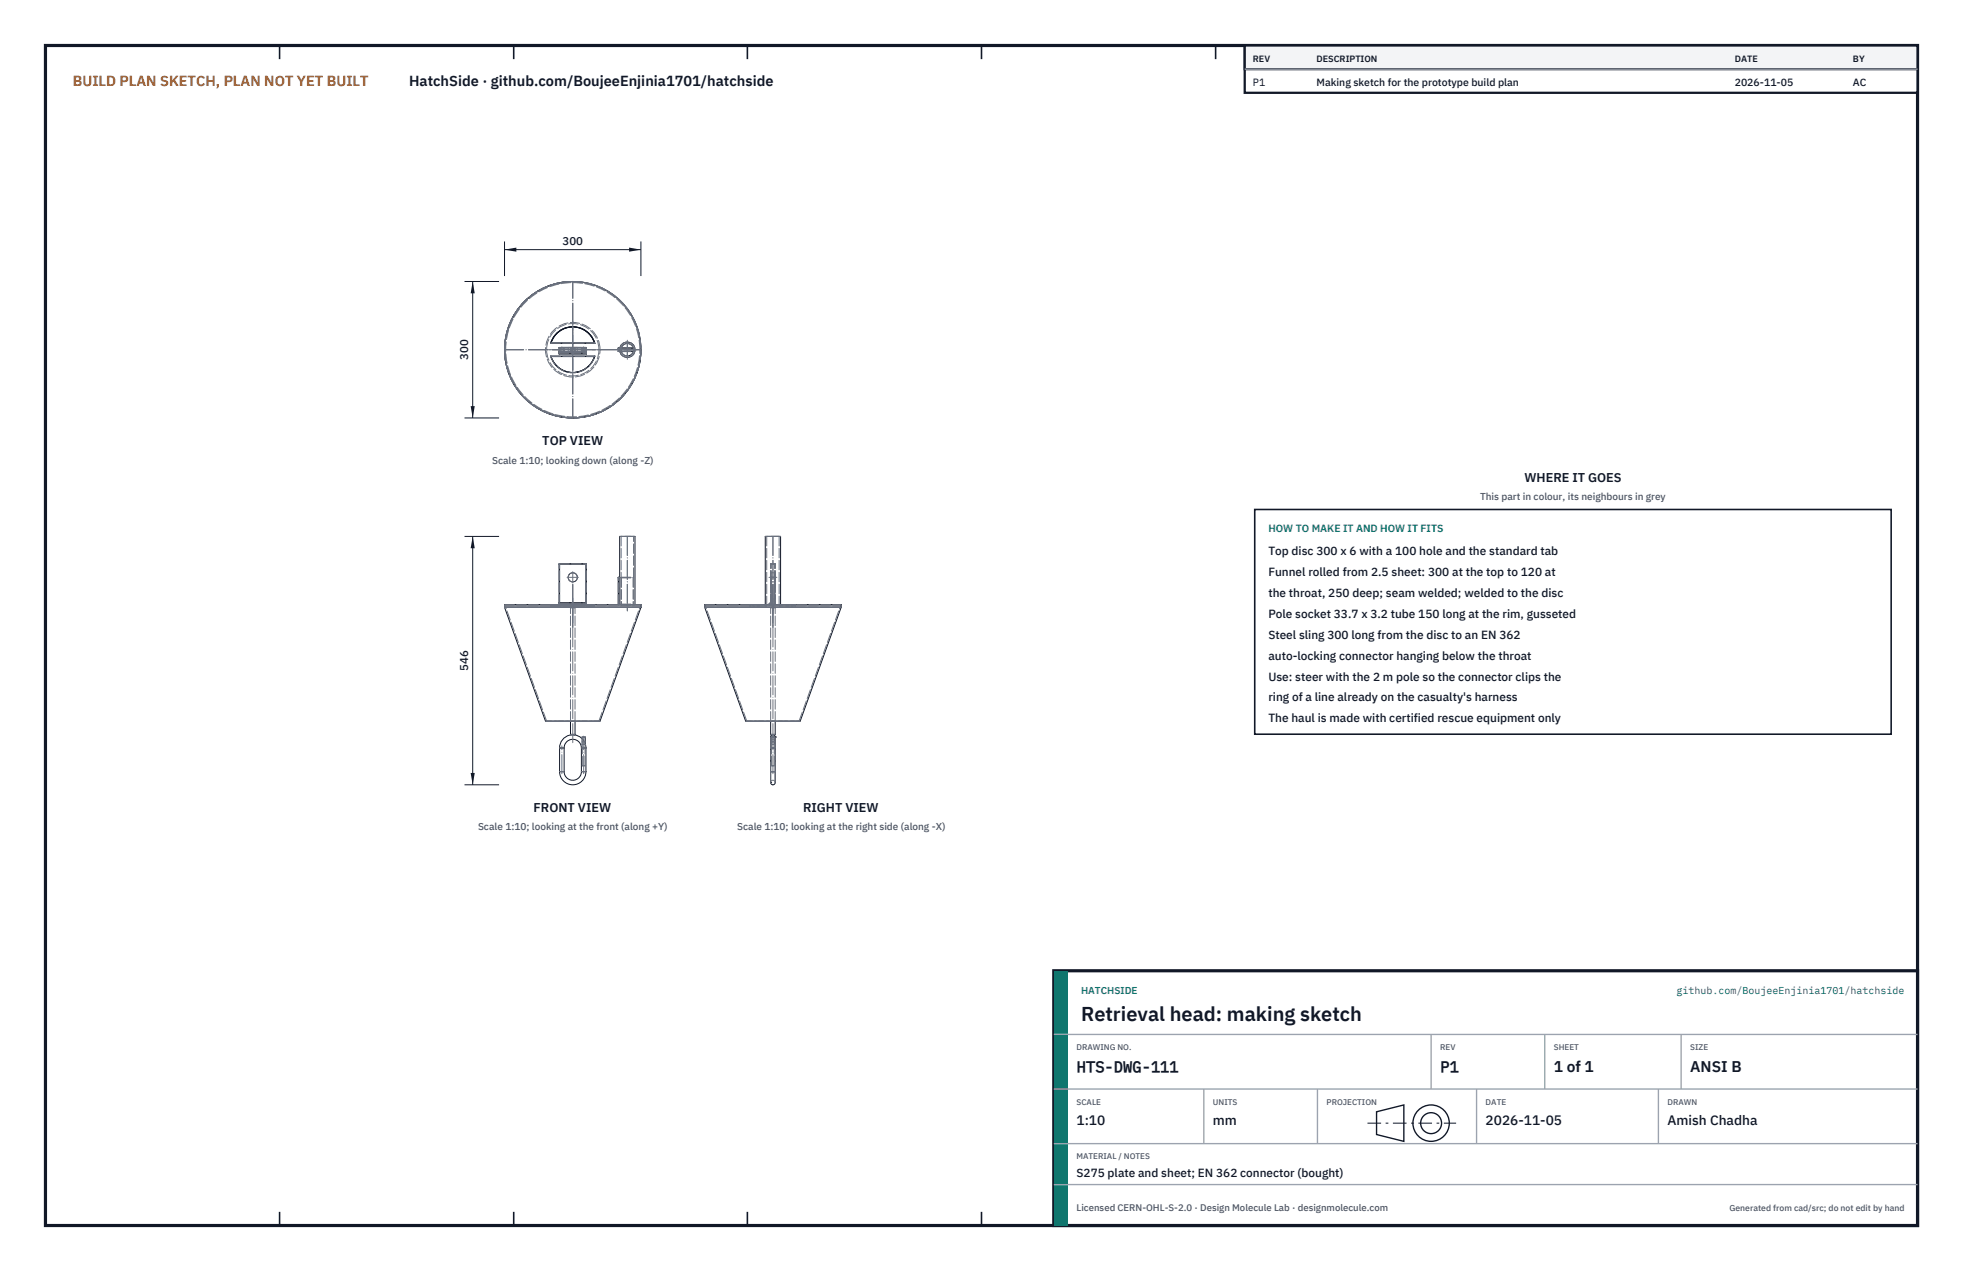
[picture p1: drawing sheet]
<svg xmlns="http://www.w3.org/2000/svg" width="432mm" height="279mm" viewBox="0 0 432 279" stroke-linecap="round" stroke-linejoin="round" font-family="sans-serif">
<path d="M10 10h411.8v259.4h-411.8z" fill="none" stroke="#111827" stroke-width=".7" stroke-linecap="butt"/>
<g fill="none" stroke="#111827" stroke-width=".35">
<path d="M61.5 10v3M113 10v3M164.4 10v3M215.9 10v3M267.4 10v3M318.9 10v3M370.3 10v3M61.5 266.4v3M113 266.4v3M164.4 266.4v3M215.9 266.4v3M267.4 266.4v3"/>
<path d="M318.9 266.4v3M370.3 266.4v3"/>
</g>
<g fill="none" stroke="#111727" stroke-width=".22">
<path d="M111 76.9a15 15 0 0 0 14.9 15M111 76.9h.1M111 76.8h.1M111 76.8v.1M111 76.9a14.9 14.9 0 0 0 14.9 14.9M121.1 75.5a5.1 5.1 0 0 1 4.9-3.7 5.1 5.1 0 0 1 4.9 3.7M121.1 78.3a5.1 5.1 0 0 0 4.9 3.6 5.1 5.1 0 0 0 4.9-3.6M121.1 78.3l.1 .1M121.1 75.5h9.8M121.1 78.3h9.8M121.2 75.4a5 5 0 0 1 4.8-3.5 5 5 0 0 1 4.8 3.5M121.2 78.4a5 5 0 0 0 4.8 3.5 5 5 0 0 0 4.8-3.5"/>
<path d="M121.2 75.4l-.1 .1M121.2 75.4h.1M121.2 78.4h.1M121.2 75.4h9.6M121.2 78.4h9.6M123 77.3h.1M123 77.8h6M123 77.5h6M123 76.5h.1M123 76.5v.8M123 77.5v.3M123.1 76.4l-.1 .1"/>
<path d="M123.1 76.4v.1M123.1 76.5v.8M123.1 76.4h5.8M123.1 76.5h5.8M123.1 77.3h5.8M125.9 61.9a14.9 14.9 0 0 0-14.9 14.9M125.9 61.9a15 15 0 0 0-14.9 14.9M125.9 61.9h.1M126 61.9a14.9 14.9 0 0 1 14.9 14.9M126 61.9a15 15 0 0 1 15 14.9M126 61.9h.1M128.9 77.3h.1"/>
<path d="M128.9 76.4l.1 .1M128.9 76.4v.1M128.9 76.5h.1M128.9 76.5v.8M129 76.5v.8M129 77.5v.3M130.8 75.4l.1 .1M130.8 75.4h.1M130.8 78.4h.1M130.9 78.3l-.1 .1M136 77.2l.1 .1M136 76.6h.1"/>
<path d="M136 77.2h.1M136 76.6v.6M136.1 76.5l-.1 .1M136.1 76.5v.1M136.1 77.2v.1M136.1 76.6v.6M136.1 76.5h.3M136.1 77.3h.3M136.1 76.6h.2M136.1 77.2h.2M136.7 76.6h2.6M136.7 77.2h2.6"/>
<path d="M136.7 76.5h2.6M136.7 77.3h2.6M140.9 76.9a14.9 14.9 0 0 1-14.9 14.9M140.9 76.9h.1M140.9 76.8h.1M140.9 76.8v.1M141 76.9a15 15 0 0 1-15 15M141 76.8v.1M125.9 91.8v.1M125.9 91.9h.1M125.9 91.8h.1M126 91.8v.1"/>
<path d="M111 133.5h.1M111 133h30M111 133v.5M111 133.5h30l-9 25h-12zM111 133.5h30M123 132.8v.1M123 132.5h6zM123 124h.1M123 124v8.8M123 132.8h6M123.1 123.9l-.1 .1M123.1 123.9v.1"/>
<path d="M123.1 123.9h5.8M123.1 124v8.5M123.1 124h5.8M125.9 132.9v.6M126 132.9v.6M128.9 123.9l.1 .1M128.9 123.9v.1M128.9 124h.1M128.9 124v8.5M129 132.8v.1M129 124v8.8M136 132.8h.1"/>
<path d="M136 127h.1M136 127v5.8M136.1 126.9l-.1 .1M136.1 126.9v.1M136.1 126.9h.2M136.1 127h.3M136.1 132.8h.3M136.1 127v5.8M136.3 126.9v-9h3.4v15M136.3 126.9l.1 .1M136.3 126.9h.1M136.3 132.9h.1"/>
<path d="M136.4 126.9v.1M136.4 132.9h.1M136.4 132.8l-.1 .1M136.4 127v5.8M141 133.5h-.1M141 133v.5M155 133.5h.1M155 133h30M155 133.5h30l-9 25h-12zM155 133.5h30M155 133v.5M168.3 132.9v-15h3.4v15"/>
<path d="M169.1 132.8l.1 .1M169.5 132.8l.1 .1M169.5 132.9h.1M170 132.9v.6M170.1 132.9v.6M170.5 132.8l-.1 .1M185 133.5h.1M185 133v.5M125.5 158.5v2.9M126.5 158.5v2.9M169.5 158.5v2.9M170.5 158.5v2.9"/>
<path d="M123.1 169.6a2.9 2.9 0 0 0 2.9 2.9 2.9 2.9 0 0 0 2.9-2.9M123.1 164.4h1M123.1 169.6h1M123.1 164.4v5.2M124.1 164.4a1.9 1.9 0 0 1 1.9-1.9 1.9 1.9 0 0 1 1.9 1.9M124.1 169.6a1.9 1.9 0 0 0 1.9 1.9 1.9 1.9 0 0 0 1.9-1.9M124.1 164.4v5.2M125.5 161.4h1M127.9 164.4h1M127.9 169.6h1M127.9 164.4v5.2M128 162h.8v1.6"/>
<path d="M128.6 163.1a2.9 2.9 0 0 0-3.3-1.5 2.9 2.9 0 0 0-2.2 2.8M128.7 163.4l.2 1M128.9 164.4v5.2M169.5 161.4l.5 .1M169.5 164.4h1M169.5 169.6h1M169.5 161.4h1M169.5 169.6v2.4M169.5 172h.1M169.5 164.4v5.2M169.6 163.6v-1.6h.8v1.6M170 161.5a.75 .75 0 0 0-.5 1.1v1.8"/>
<path d="M170 161.5l.3 .1 .2 .4M170.5 161.4l-.5 .1M170.5 162v2.4M170.5 162h.1M170.5 169.6v2.1a.53 .53 0 0 1-.3 .8 .53 .53 0 0 1-.7-.5M170.5 164.4v5.2"/>
<circle cx="138" cy="76.9" r="1.7"/>
<circle cx="138" cy="76.9" r="1.38"/>
<circle cx="126" cy="126.9" r="1.01"/>
</g>
<g fill="none" stroke="#6a7180" stroke-width=".22" stroke-dasharray="2.1 .5">
<path d="M111 76.9v-.1M111 76.8a15 15 0 0 1 14.9-14.9M111 76.9h.1M111 76.8h.1M111 76.8a14.9 14.9 0 0 1 14.9-14.9M121.1 75.5h9.8M121.1 78.3a5.1 5.1 0 0 0 4.9 3.6 5.1 5.1 0 0 0 4.9-3.6M121.1 78.3h9.8M121.2 75.4l-.1 .1M121.2 78.4l-.1-.1M121.2 75.4h.1M121.2 75.4h9.6"/>
<path d="M121.2 78.4h.1M121.2 78.4h9.6M123 77.3v-.8M123 77.3l.1 .1M123 76.5l.1-.1M123 77.4v.3M123 77.4h.1M123 77.7v.1M123 77.4h6M123 77.7h6M123.1 77.4h5.8M123.1 76.4h5.8"/>
<path d="M123.1 76.9l.1 .3 .4 .2M123.1 77.3h-.1M123.1 77.3v-.8M123.1 76.5h-.1M123.1 77.3v.1M123.1 77.3h5.8M123.1 76.5h5.8M123.1 76.5v-.1M123.6 77.4a.5 .5 0 0 0 .5-.5 .5 .5 0 0 0-.5-.5M123.6 76.4h-.3l-.2 .5M123.6 77.4h4.8M125 77.4h2"/>
<path d="M125 76.4h2M125 77.4v-1M125.9 61.9h.1M126 61.9a14.9 14.9 0 0 1 14.9 14.9M126 61.9a15 15 0 0 1 15 14.9M126 61.9h.1M127 77.4h-2M127 76.4h-2M127 77.4v-1M128.1 76.6h.6l.1 .3-.1 .3h-.6l-.1-.3zM128.2 76.7h.4v.4h-.4zM128.4 77.4a.5 .5 0 0 1-.5-.5 .5 .5 0 0 1 .5-.5"/>
<path d="M128.4 76.4l.3 .1 .2 .4M128.4 76.4h-4.8M128.9 76.9l-.2 .3-.3 .2M128.9 77.3v-.8M128.9 77.3v.1M128.9 76.5v-.1M128.9 77.3h.1M128.9 76.5h.1M129 77.3v-.8M129 77.3l-.1 .1M129 76.5l-.1-.1M129 77.4v.3"/>
<path d="M129 77.4h.1M129 77.7v.1M130.8 75.4h.1M130.8 78.4h.1M130.8 75.4l.1 .1M130.8 78.4l.1-.1M136 77.2l.1 .1M136 77.2v-.6M136.1 76.6h.2M136.1 77.2v-.6M136.1 77.2h.2M136.1 76.5h.3"/>
<path d="M136.1 77.3h.3M136.1 76.6v-.1M136.1 77.2v.1M136.1 76.6h-.1M136.1 77.2h-.1M136.3 77.2v-.6M136.3 77.2a1.69 1.69 0 0 0 1.9 1.4 1.69 1.69 0 0 0 1.5-1.7M136.4 76.5l-.1 .1M136.4 77.3l-.1-.1M136.7 77.2a1.37 1.37 0 0 0 1.3 1 1.37 1.37 0 0 0 1.3-1M136.7 77.2h2.6M136.7 76.6h2.6"/>
<path d="M136.7 77.2v-.6M136.7 76.5v.1M136.7 77.3v-.1M136.7 76.5h2.6M136.7 77.3h2.6M139.3 76.5v.1M139.3 77.3v-.1M139.3 76.6a1.37 1.37 0 0 0-1.3-1.1 1.37 1.37 0 0 0-1.3 1.1M139.3 76.6l.1 .3M139.4 76.9l-.1 .3M139.7 76.9a1.69 1.69 0 0 0-1.5-1.7 1.69 1.69 0 0 0-1.9 1.4M140.9 76.9a14.9 14.9 0 0 1-14.9 14.9"/>
<path d="M140.9 76.8v.1M141 76.9a15 15 0 0 1-15 15M141 76.8v.1M141 76.9h-.1M141 76.8h-.1M125.9 91.9a15 15 0 0 1-14.9-15M125.9 91.8a14.9 14.9 0 0 1-14.9-14.9M125.9 91.9v-.1M126 91.9h-.1M126 91.8h-.1M126 91.9v-.1M136.6 117.9h2.8"/>
<path d="M136.6 117.9v9M139.4 117.9h-2.8M139.7 117.9h-3.4M168.7 117.9h1.3M168.7 117.9v15M170 117.9h1.4M171.4 117.9h-2.7M171.4 117.9v15M171.7 117.9h-3.4M111 133.5v-.5M111 133.5h14.9M111 133h14.9"/>
<path d="M111 132.9h14.9M111.2 133.5h29.5M121.1 133.5h9.8M121.1 132.9h9.8M121.2 133.5h-.1M121.2 133l-.1-.1M121.2 133.5h9.6M121.2 133h9.6M121.2 133.4v.1M121.2 133v.4M121.2 133h.1M121.2 133.4h9.6"/>
<path d="M123 132.8v-.3M123 132.8v-8.8M123 124l.1-.1M123 132.9h6M123 132.9h.1M123 132.6v.3M123 132.5v.1M123 132.8h.1M123 132.6h6M123.1 132.9l-.1-.1M123.1 132.9h5.8M123.1 123.9h5.8"/>
<path d="M123.1 132.8v-.3M123.1 124h-.1M123.1 132.8v-8.8M123.1 132.9v-.1M123.1 132.8h5.8M123.1 124v-.1M123.1 124h5.8M125.5 133.6l.1-.1M125.5 133.6h1M125.6 133.5h.8M125.9 133.5h-14.9M125.9 133.5h.1"/>
<path d="M125.9 132.9h.1M125.9 133.5v-.5M125.9 133v-.1M125.9 133h.1M126 133.5h-.1M126 133.5h14.9M126 132.9h14.9M126 133.5v-.5M126 133.5h.1M126 133.5h15M126 133v-.1M126 133h15"/>
<path d="M126.4 133.5h-.8M126.5 133.6l-.1-.1M126.5 133.6h-1M128.9 132.9l.1-.1M128.9 132.8v-.3M128.9 132.8v-8.8M128.9 132.9v-.1M128.9 124v-.1M128.9 124h.1M129 132.8v-.3M129 132.8v-8.8M129 124l-.1-.1"/>
<path d="M129 132.9h.1M129 132.6v.3M129 132.5v.1M129 132.8h-.1M130.8 133.4v.1M130.8 133h.1M130.8 133v.4M130.8 133.5h.1M130.8 133l.1-.1M130.8 133.5h-9.6M130.8 133h-9.6M130.9 133.5h-9.8"/>
<path d="M130.9 132.9h-9.8M136 132.8v-5.8M136 127l.1-.1M136 132.8h.1M136.1 132.9h.2M136.1 132.9v-.1M136.1 132.8h.3M136.1 127h.3M136.1 132.8v-5.8M136.1 127v-.1M136.1 127h-.1M136.3 126.9h.1"/>
<path d="M136.3 132.9h3.4M136.3 132.9h.1M136.4 132.9h-.1M136.4 126.9h-.1M136.4 132.8v.1M136.4 127v5.8M136.4 127h.1M136.6 126.9h.1M136.7 132.9h2.6M136.7 126.9h-.1M136.7 126.9h2.6M136.7 132.8v.1"/>
<path d="M136.7 127v5.8M136.7 127v-.1M136.7 127h2.6M136.7 132.8h2.6M139.3 127v-.1M139.3 127v5.8M139.3 132.8v.1M139.3 132.9h-2.6M139.3 126.9h.1M139.4 126.9h-.1M139.4 126.9v-9M139.7 132.9h-3.4"/>
<path d="M140.7 133.5h-29.5M140.9 133.5h-14.9M141 133.5v-.5M141 133.5h-30M155 133.5v-.5M155 133.5h15M155 133h15M155.1 133.5h14.9M155.1 132.9h14.9M155.3 133.5h14.7M165 133.5h3.6M165 132.9h3.6"/>
<path d="M165 133.5h.1M165 133v-.1M165 133v.5M165 133.5h3.5M165 133h3.5M168.3 132.9h1.7M168.5 133.4v.1M168.5 133v.4M168.5 133h.1M168.5 133.5h.1M168.5 133l.1-.1M168.5 133.5h-3.5"/>
<path d="M168.5 133h-3.5M168.6 133.5h-3.6M168.6 132.9h-3.6M168.7 132.9h1M169.1 132.8l.3-.3M169.2 132.9l-.1-.1M169.4 132.5l.1 .1M169.5 132.9h-.3M169.5 132.9h.1M169.5 132.8v-8.8M169.5 126.9v1M169.5 127.9v-2"/>
<path d="M169.5 125.9v1M169.5 132.6v.3M169.5 127.9h1M169.5 125.9h1M169.5 133.6l.1-.1M169.5 133.6h.5M169.6 133.5h.4M169.6 132.9h.8M169.6 123.9h.8M169.6 132.9l-.1-.1M169.6 123.9l-.1 .1M169.6 127l.1-.1"/>
<path d="M169.6 127v5.8M169.6 132.8l.1 .1M169.6 132.8v-5.8M169.6 132.8v-8.8M169.6 132.8h.8M169.6 124h.8M169.6 132.8h-.1M169.6 124h-.1M169.6 132.9v-.1M169.6 123.9v.1M169.7 126.9h.6M169.7 132.9h-1.4"/>
<path d="M169.7 132.9h.6M169.7 132.9h-1M169.7 126.9l-.1 .1M169.7 132.9l-.1-.1M169.7 126.9v.1M169.7 127h.6M169.7 127h-.1M169.7 132.8v-5.8M169.7 132.8h-.1M169.7 132.9v-.1M169.7 132.8h.6M170 133.5h.1"/>
<path d="M170 132.9h.1M170 133.5h-14.9M170 133.5v-.5M170 133h.1M170 133v-.1M170 133.5h14.8M170 132.9h1.7M170 126.9h-.3M170 133.5h.4M170 133.6h.5M170.1 133.5h-.1M170.1 133.5h14.9"/>
<path d="M170.1 132.9h14.9M170.1 133.5v-.5M170.1 133.5h.1M170.1 133v-.1M170.1 133h14.9M170.3 132.9h1.1M170.3 126.9h-.3M170.3 132.9l.1-.1M170.3 132.9v-.1M170.3 132.8h.1M170.3 132.8v-5.8M170.3 127v-.1"/>
<path d="M170.4 132.9l.1-.1M170.4 132.8l-.1 .1M170.4 127v5.8M170.4 127l-.1-.1M170.4 132.8v-5.8M170.4 132.8v-8.8M170.4 132.9v-.1M170.4 124v-.1M170.4 132.8h.1M170.4 127h-.1M170.4 133.5h-.8M170.5 132.8v-8.8"/>
<path d="M170.5 124l-.1-.1M170.5 126.9v1M170.5 127.9v-2M170.5 125.9v1M170.5 133.6l-.1-.1M170.5 124h-.1M170.5 133.6h-1M171.4 132.9h-1.1M171.4 133.5h3.7M171.4 132.9h3.7M171.5 133.5h-.1M171.5 133l-.1-.1"/>
<path d="M171.5 133.5h3.5M171.5 133h3.5M171.5 133.4v.1M171.5 133v.4M171.5 133h.1M171.7 132.9h-1.4M175 133.5h.1M175 133l.1-.1M175 133v.5M175 133.5h-3.5M175 133h-3.5M175.1 133.5h-3.7"/>
<path d="M175.1 132.9h-3.7M184.8 133.5h-29.5M185 133.5h-14.9M185 133.5v-.5M185 133.5h-30M120.2 158.5h11.5M120.2 158.5l-9-25M125.5 158.5v-24.9M126.5 158.5v-24.9M131.7 158.5h-11.5M131.7 158.5l9-25M132 158.5h-12"/>
<path d="M164.3 158.5h5.7M164.3 158.5l-9-25M169.5 158.5v-24.9M170 158.5h5.8M170.5 158.5v-24.9M175.8 158.5h-11.5M175.8 158.5l9-25M176 158.5h-12M124.1 164.4h-1M124.1 169.6h-1M126.4 161.5h-.8M126.5 161.4h-1"/>
<path d="M127.9 164.4h1M127.9 169.6h1M128 163.6h.8M128 163.6v-1.6M128.1 163.1h.6M128.1 168.3h.6M128.1 162h.6M128.1 163.6h.6M128.1 168.3v-5.2M128.1 163.6v-1.6M128.7 163.4l-.1-.3M128.7 163.1h-.6"/>
<path d="M128.7 168.3v-5.2M128.7 168.3h-.6M128.7 162h-.6M128.7 163.6h-.6M128.7 163.6v-1.6M128.8 162h-.8M128.8 163.6h-.8M128.9 164.4h-1M128.9 169.6h-1M169.5 164.4h1M169.5 169.6h1M169.5 164.4h.5"/>
<path d="M169.5 169.6h.5M169.5 164.4v-2.4M169.5 169.6v2.4M169.5 172a.5 .5 0 0 1 .5-.5 .5 .5 0 0 1 .5 .5M169.5 169.6v-5.2M169.6 163.6h.4M169.7 163.1h.3M169.7 168.3h.3M169.7 162h.3M169.7 163.6h.3M169.7 168.3v-5.2M169.7 163.6v-1.6"/>
<path d="M170 164.4h-.5M170 169.6h-.5M170 164.4h.5M170 169.6h.5M170 163.1h.3M170 168.3h.3M170 163.6h.4M170 162h.3M170 163.6h.3M170.3 163.1h-.6M170.3 168.3h-.6M170.3 162h-.6"/>
<path d="M170.3 163.6h-.6M170.3 168.3v-5.2M170.3 163.6v-1.6M170.4 162h-.8M170.4 163.6h-.8M170.4 161.5h-.8M170.5 164.4h-.5M170.5 169.6h-.5M170.5 164.4h-1M170.5 169.6h-1M170.5 164.4v-2.4M170.5 162a.5 .5 0 0 1-.5 .5 .5 .5 0 0 1-.5-.5"/>
<path d="M170.5 169.6v2.4M170.5 169.6v-5.2M170.5 161.4h-1"/>
<circle cx="123.6" cy="76.9" r=".5"/>
<circle cx="126" cy="76.9" r=".5"/>
<circle cx="126" cy="76.9" r=".42"/>
<circle cx="126" cy="76.9" r="15"/>
<circle cx="126" cy="76.9" r="14.8"/>
<circle cx="126" cy="76.9" r="6"/>
<circle cx="126" cy="76.9" r="5.8"/>
<circle cx="128.4" cy="76.9" r=".5"/>
<circle cx="126" cy="126.9" r="1.01"/>
</g>
<g fill="none" stroke="#6a7180" stroke-width=".22" stroke-dasharray="4.2 .5 0 .5">
<path d="M111 76.9h30M111 76.8h30M119.7 76.9h12.5M123 76.9h1.2M123.6 77.5v-1.2M125.4 76.9h1.2M126 77.7v-1.7M126 77.5v-1.2M127.8 76.9h1.2M127.9 76.9h1M128.4 77.5v-1.2M128.4 77.4v-1"/>
<path d="M135.9 76.9h4.2M136.3 76.9h3.4M138 79v-4.2M138 78.6v-3.4M125.9 91.9v-30M126 83.1v-12.5M126 91.9v-30M138 117.9v16.4M138 117.9v16.3M170 117.9v16.4M170 117.9v16.3M124.7 126.9h2.5"/>
<path d="M125.9 128.5v9.5M126 131.4v3.6M126 128.2v-2.5M126 128.5v9.5M169.2 126.9h1.7M170 128.5v9.5M170 131.4v3.6M170.1 128.5v9.5M123.6 170.1v-6.1M126 163.3v-31.5M128.4 170.1v-6.1M128.4 163.9v-2.1"/>
<path d="M170 170.1v-6.1M170 163.9v-2.1M170 163.3v-31.5"/>
</g>
<path d="M111 53.1v7.6M111 54.9h30M141 53.1v7.6" fill="none" stroke="#111827" stroke-width=".22"/>
<path d="M111 54.9l2.6-.5v.9zM138.4 54.4v.9l2.6-.4z" fill="#111827"/>
<path d="M102.2 61.9h7.6M104 61.9v30M102.2 91.9h7.6" fill="none" stroke="#111827" stroke-width=".22"/>
<path d="M104 61.9l-.5 2.6h.9zM103.5 89.3h.9l-.4 2.6z" fill="#111827"/>
<path d="M102.2 117.9h7.6M104 117.9v54.6M102.2 172.5h7.6" fill="none" stroke="#111827" stroke-width=".22"/>
<path d="M104 117.9l-.5 2.6h.9zM103.5 169.9h.9l-.4 2.6z" fill="#111827"/>
<path d="M276 112h140v49.4h-140z" fill="#fff" stroke="#111827" stroke-width=".35"/>
<path d="M273.8 10h148v10.4h-148z" fill="#fff" stroke="#111827" stroke-width=".5"/>
<path d="M273.8 10h148v5.2h-148z" fill="#f3f4f6" stroke="#111827" stroke-width=".5"/>
<path d="M273.8 15.2h148" fill="none" stroke="#9ca3af" stroke-width=".3"/>
<path d="M231.8 213.4h190v56h-190z" fill="#fff" stroke="#111827" stroke-width=".7" stroke-linecap="butt"/>
<path d="M231.8 213.4h3v56h-3z" fill="#0f766e"/>
<path d="M231.8 227.4h190M231.8 239.4h190M264.8 239.4v12M289.8 239.4v12M314.8 227.4v12M324.8 239.4v12M339.8 227.4v12M364.8 239.4v12M369.8 227.4v12M231.8 251.4h190M231.8 260.4h190" fill="none" stroke="#9ca3af" stroke-width=".3"/>
<g fill="none" stroke="#111827" stroke-width=".3">
<path d="M302.8 244.4l6-1.5v8l-6-1.5z"/>
<circle cx="314.8" cy="246.9" r="4"/>
<circle cx="314.8" cy="246.9" r="2.3"/>
</g>
<path d="M300.8 246.9h19.5" fill="none" stroke="#111827" stroke-width=".22" stroke-dasharray="3 1 .6 1" stroke-linecap="butt"/>
<text font-size="4.4" fill="#111827" x="237.8" y="224.4">Retrieval head: making sketch</text>
<g font-size="3.4" fill="#111827">
<text x="236.8" y="235.6">HTS-DWG-111</text>
<text x="316.8" y="235.6">P1</text>
<text x="341.8" y="235.6">1 of 1</text>
<text x="371.8" y="235.6">ANSI B</text>
</g>
<text font-size="3.2" fill="#b45309" x="16" y="19">BUILD PLAN SKETCH, PLAN NOT YET BUILT</text>
<text font-size="3.2" fill="#111827" x="90" y="19">HatchSide · github.com/BoujeeEnjinia1701/hatchside</text>
<g font-size="3" fill="#111827">
<text x="236.8" y="247.2">1:10</text>
<text x="266.8" y="247.2">mm</text>
<text x="326.8" y="247.2">2026-11-05</text>
<text x="366.8" y="247.2">Amish Chadha</text>
</g>
<g font-size="2.8" fill="#111827">
<text x="119.3" y="97.9">TOP VIEW</text>
<text x="335.3" y="106">WHERE IT GOES</text>
<text x="117.4" y="178.5">FRONT VIEW</text>
<text x="176.6" y="178.5">RIGHT VIEW</text>
</g>
<g font-size="2.6" fill="#111827">
<text x="279" y="122">Top disc 300 x 6 with a 100 hole and the standard tab</text>
<text x="279" y="126.6">Funnel rolled from 2.5 sheet: 300 at the top to 120 at</text>
<text x="279" y="131.2">the throat, 250 deep; seam welded; welded to the disc</text>
<text x="279" y="135.8">Pole socket 33.7 x 3.2 tube 150 long at the rim, gusseted</text>
<text x="279" y="140.4">Steel sling 300 long from the disc to an EN 362</text>
<text x="279" y="145">auto-locking connector hanging below the throat</text>
<text x="279" y="149.6">Use: steer with the 2 m pole so the connector clips the</text>
<text x="279" y="154.2">ring of a line already on the casualty's harness</text>
<text x="279" y="158.8">The haul is made with certified rescue equipment only</text>
<text x="236.8" y="258.8">S275 plate and sheet; EN 362 connector (bought)</text>
</g>
<g font-size="2.5" fill="#111827">
<text x="123.7" y="53.9">300</text>
<text x="103" y="79.1" transform="rotate(-90 103 79.1)">300</text>
<text x="103" y="147.5" transform="rotate(-90 103 147.5)">546</text>
</g>
<g font-size="2.3" fill="#111827">
<text x="275.6" y="18.8">P1</text>
<text x="289.6" y="18.8">Making sketch for the prototype build plan</text>
<text x="381.6" y="18.8">2026-11-05</text>
<text x="407.6" y="18.8">AC</text>
</g>
<text font-size="2.3" fill="#0f766e" x="279" y="117">HOW TO MAKE IT AND HOW IT FITS</text>
<g font-size="2.2" fill="#4b5563">
<text x="108.2" y="101.9">Scale 1:10; looking down (along -Z)</text>
<text x="325.6" y="110">This part in colour, its neighbours in grey</text>
<text x="105.1" y="182.5">Scale 1:10; looking at the front (along +Y)</text>
<text x="162.2" y="182.5">Scale 1:10; looking at the right side (along -X)</text>
</g>
<g font-size="2.2" fill="#0f766e">
<text x="237.8" y="218.4">HATCHSIDE</text>
<text x="368.8" y="218.4">github.com/BoujeeEnjinia1701/hatchside</text>
</g>
<text font-size="2.1" fill="#4b5563" x="236.8" y="266.2">Licensed CERN-OHL-S-2.0 · Design Molecule Lab · designmolecule.com</text>
<g font-size="2" fill="#111827">
<text x="275.6" y="13.6">REV</text>
<text x="289.6" y="13.6">DESCRIPTION</text>
<text x="381.6" y="13.6">DATE</text>
<text x="407.6" y="13.6">BY</text>
</g>
<text font-size="1.9" fill="#4b5563" x="380.4" y="266.2">Generated from cad/src; do not edit by hand</text>
<g font-size="1.8" fill="#4b5563">
<text x="236.8" y="230.8">DRAWING NO.</text>
<text x="316.8" y="230.8">REV</text>
<text x="341.8" y="230.8">SHEET</text>
<text x="371.8" y="230.8">SIZE</text>
<text x="236.8" y="242.8">SCALE</text>
<text x="266.8" y="242.8">UNITS</text>
<text x="291.8" y="242.8">PROJECTION</text>
<text x="326.8" y="242.8">DATE</text>
<text x="366.8" y="242.8">DRAWN</text>
<text x="236.8" y="254.8">MATERIAL / NOTES</text>
</g>
</svg>
